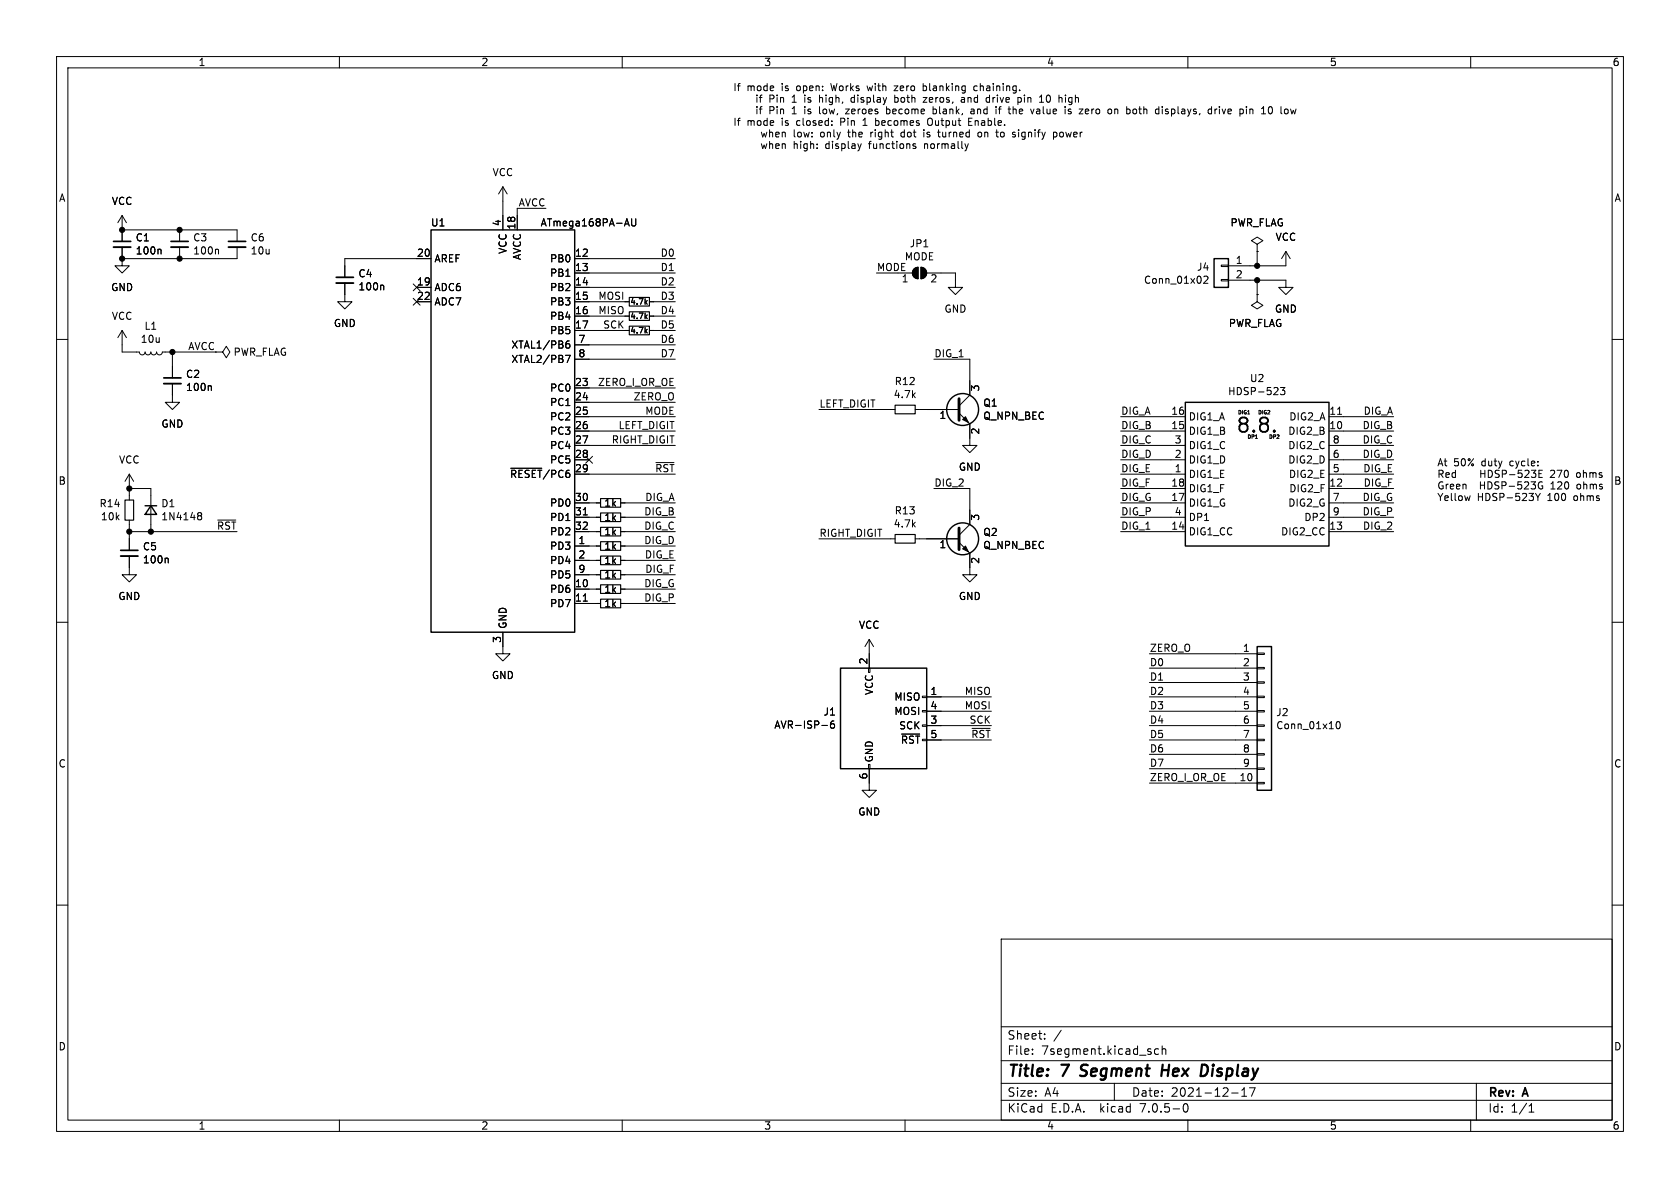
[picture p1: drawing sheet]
<svg xmlns="http://www.w3.org/2000/svg" width="297mm" height="210mm" viewBox="0 0 297 210" stroke-linecap="round" stroke-linejoin="round" font-family="sans-serif">
<g fill="none" stroke="#000" stroke-width=".18">
<path d="M10 10h277v190h-277zM12 12h273v186h-273zM60 10v2M110 10v2M142.3 18.9v.1M144.9 16.8v1.3M144.9 18.9v1l.2 .2M145.1 17.2l-.2 .2M149.5 19.3h.6l-.6 .8h.6M150.9 17.2l-.3 .1-.2 .2 .1 .5 .4 .1M156.7 18.9v1.2M157.1 19.3h-.4"/>
<path d="M158.2 18l.3 .1M158.2 16.8v1.3M158.5 17.2l-.3 .1M160 10v2M163.2 17.2h.7l-.7 .9h.7M165 19.3h.4M165 18.9v1.2M170 17.3h.5v.8M170.5 17.5l-.4 .1-.2 .2 .2 .3 .4-.1M171.7 19.3h.5v.8M172.2 19.6h-.4l-.2 .2 .2 .3h.4M172.4 15.2l-.2 .2v.4l.2 .2"/>
<path d="M174.5 17.3h.4M174.5 18h.4M174.9 16.8v1.3M176.5 19.3h.5M176.9 18.9l-.2 .1v1.1M179.1 18.9v1.2M179.2 19.3l-.1 .1M180 17.3l.3-.1 .3 .3-.2 .5h-.4M182.8 19.3l-.3 .8M183.8 18.1h.7M188.4 16.8v.1M189.3 19.3h-.3l-.2 .2 .1 .1 .4 .2v.3h-.5"/>
<path d="M192.3 19.3h-.2l-.2 .2v.6h.4M192.5 19.6l-.6 .1M197.1 19.3v.8M197.3 19.3l-.2 .1M200.3 19.9l.1 .2h.3M200.7 19.3h-.3l-.1 .2M205.5 18.9v.1M205.5 19.3v.8M210 10v2M213.7 19.3h.5M214.2 18.9v1.2M214.8 19.3v.8"/>
<path d="M215.2 19.3l-.4 .2M220.4 18.9v.1M220.4 19.3v.8M221 19.3v.8M221.1 19.3l-.1 .1M224.4 18.9h.1a.68 .68 0 0 1 .5 .6 .68 .68 0 0 1-.5 .6h-.1M228.2 19.3l.2 .8 .2-.6M260 10v2M21.6 38.1l-.8 1.3M21.6 38.1v4.6M21.6 38.1l.8 1.3M88.9 33v7.6"/>
<path d="M88.9 33l-.8 1.3M88.9 33l.8 1.3M96.5 36.8h-5.1v3.8M110.5 39.6h.6M110.8 38.7l.4 1.2M111.7 38.7v1l.2 .2h.4l.1-.2v-1M134.6 23.4l.2 .8 .3-.6 .2 .6 .3-.8M134.6 25.4l.2 .9 .3-.6 .2 .6 .3-.9M136.1 22.9v1.3M136.1 25v1.3M136.1 23.5l.1-.1h.3l.1 .8M136.1 25.5l.1-.1 .3 .1 .1 .8"/>
<path d="M137.1 23.8l.6-.1v-.3h-.4l-.2 .1 .1 .7h.5M137.1 25.8l.6-.1v-.2l-.4-.1-.2 .2 .1 .6h.5M138.3 23.5l.2-.1h.3v.8M138.3 23.4v.8M138.3 25.4v.9M138.3 25.5l.2-.1 .3 .1v.8M144.5 26.1v.2M144.5 25.5v.1M147.1 22v.2M147.1 21.4v.1M152.3 25.4l-.3 .9M156.7 20.1h.4"/>
<path d="M161.9 25.5l-.3-.1-.2 .2 .1 .2 .4 .1v.3h-.5M165 20.1h.4M165.7 23.4h.5M170.6 25.4l.3 .9M170.9 26.3l-.1 .3M171.2 25.4l-.3 .9M171.2 21.5h.5M171.9 20.9h-.7v1.3h.7M173 23.4l-.1 .2 .1 .6M176 23.4h.5M176.2 22.9v1.1l.2 .2M179 24.2h.5"/>
<path d="M179.5 23.4h-.3l-.2 .1v.2l.5 .1M186.2 23.4h.5M186.2 24.2h.5M186.2 23.4v1.2M213.7 20.1h.5M10 60h2M21.6 45.7v1.3h1.3l-1.3 1.3-1.3-1.3h1.3M21.6 58.4v3.8h3l.2 .4 .3 .1 .4-.1 .2-.4 .1 .4 .3 .1 .4-.1 .2-.4 .1 .4 .4 .1 .3-.1 .2-.4 .1 .4 .4 .1 .3-.1 .2-.4h10.7l.6-1 .6 1-.6 1-.6-1M21.6 43.7v2M21.6 40.6h20.3v2.1M21.6 58.4l-.8 1.3M21.6 58.4l.8 1.3"/>
<path d="M28.3 44.1l.2 .1v.7M31.7 40.6v2.1M31.7 43.7v2M38.5 44.1l.1 .1v.7M41.9 43.7v2h-20.3M61 50v3.3h1.2l-1.2 1.3-1.3-1.3h1.3M67.7 50.4l.1 .2v.7M73.1 50.2l1.2 1.2M73.1 52.7l1.2 1.2M73.7 50.8h2.5M73.7 53.3h2.5M74.3 50.2l-1.2 1.2"/>
<path d="M74.3 52.7l-1.2 1.2M76.2 45.7h-15.2v3.3M101.6 48.3h17.8M101.6 58.4h9.7M101.6 45.7h17.8M101.6 50.8h17.8M101.6 53.3h9.7M101.6 55.9h9.7M114.8 58.4h4.6M114.8 53.3h4.6M114.8 55.9h4.6M154.9 48.3h6.4"/>
<path d="M161.6 47.5l.7-.3v2.1a1.02 1.02 0 0 1-.9-.7 1.02 1.02 0 0 1 .2-1.1zM162.8 47.2a1.02 1.02 0 0 1 1 1.1 1.02 1.02 0 0 1-1 1zM163.8 48.3h5.1v2.5h1.3l-1.3 1.3-1.3-1.3h1.3M212.8 48.9l.5-.1 .3 .4-.8 .9h.8M215.9 49.4h1.3v.3h-1.3zM215.9 46.9h1.3v.2h-1.3zM217.2 49.5h10.1v1.3h1.3l-1.3 1.3-1.2-1.3h1.2M222.2 43.2l1.1-.7-1.1-.6-1 .6 1 .7v1.3M222.2 44.5h.1M222.2 52.1v1.2l1.1 .7-1.1 .6-1-.6 1-.7M222.2 52.1h.1M222.2 44.5v2.5"/>
<path d="M222.2 49.5v2.6M227.3 44.5v2.5h-10.1M227.3 44.5l-.7 1.2M227.3 44.5l.8 1.2M285 60h2M30.5 67.8v3.3h1.2l-1.2 1.3-1.3-1.3h1.3M30.5 62.2v4.6M37.2 68.2l.2 .2v.6M100 62.8h.8l-.5 1.3M100.1 60.8h.4l.2 .2-.1 .5h-.5M100.6 60.3h-.3l-.2 .3M101.6 76.2h17.8"/>
<path d="M101.6 73.7h17.8M101.6 78.7h17.8M101.6 68.6h17.8M101.6 71.1h17.8M101.6 61h17.8M101.6 63.5h17.8M144.8 72.4h13.4M161.8 72.4h7.7M165.1 63.5h6.3v6.4l-1.9 1.9M169.5 73l1.9 1.9v3.8h1.3l-1.3 1.3-1.2-1.3h1.2M198.1 76.2h11.4M198.1 73.7h11.4"/>
<path d="M198.1 78.7h11.4M226.4 68.5h.7l-.4 .5 .4 .1v.5l-.2 .2-.5-.2M234.9 76.2h11.5M234.9 73.7h11.5M234.9 78.7h11.5M236.5 73.2h.7M22.9 98.3v3.3h1.2l-1.2 1.3-1.3-1.3h1.3M22.9 83.8v4.6M22.9 91.9v5.4M22.9 83.8l-.8 1.3M22.9 83.8l.7 1.3M22.9 86.4h3.8v7.6"/>
<path d="M22.9 94h19M29.6 98.7l.1 .1v.7M35.2 90.6h.2l.3 .3-.3 .3M35.2 91.2h.2M35.4 91.2l.3 .2v.3l-.2 .1-.3 .1M38.5 91.9h3.2M90.3 82.8h5.5M101.6 91.4h4.6M101.6 94h4.6M101.6 96.5h4.6M101.6 83.8h17.8M101.6 88.9h4.6"/>
<path d="M101.6 81.3h2.5M101.6 99.1h4.6M103.1 91h.7M103.5 80.7l1.2 1.2M104.7 80.7l-1.2 1.2M109.7 91.4h9.7M109.7 94h9.7M109.7 96.5h9.7M109.7 88.9h9.7M109.7 99.1h9.7M116 81.8h3.2M144.8 95.3h13.4"/>
<path d="M161.8 95.3h7.7M165.1 86.4h6.3v6.3l-1.9 1.9M169.5 95.9l1.9 1.9v3.8h1.3l-1.3 1.3-1.2-1.3h1.2M198.1 91.4h11.4M198.1 94h11.4M198.1 83.8h11.4M198.1 86.4h11.4M198.1 88.9h11.4M198.1 81.3h11.4M234.9 91.4h11.5M234.9 94h11.5M234.9 83.8h11.5"/>
<path d="M234.9 86.4h11.5M234.9 88.9h11.5M234.9 81.3h11.5M259.9 87.6l-.2 .9M271.5 87.2l.4 .7M271.9 87.9v.6M272.1 83.7h.4M272.3 87.2l-.4 .7M272.7 83.1h-.6v1.3h.6M272.7 85.2a.59 .59 0 0 0-.8 .6 .59 .59 0 0 0 .8 .6v-.5h-.2M10 110h2M88.9 111.8v3.8h1.3l-1.3 1.2-1.3-1.2h1.3"/>
<path d="M101.6 104.1h4.6M101.6 106.7h4.6M101.6 101.6h4.6M103.1 106.3h.7M109.7 104.1h9.7M109.7 106.7h9.7M109.7 101.6h9.7M153.5 118.1h.3v.8h-.3zM153.7 113v5.1M153.7 113l-.8 1.3M153.7 113l.7 1.3M203.2 115.6h19"/>
<path d="M203.2 118.1h19M222.2 118h1.3v.2h-1.3zM222.2 115.4h1.3v.3h-1.3zM285 110h2M145.3 128.2h1M147.4 127.5h-.3a.86 .86 0 0 0 0 1.2l.4-.1v-.4l-.2-.3-.4 .1-.1 .2M153.5 135.1h.3v.8h-.3zM153.7 135.9v3.8h1.2l-1.2 1.3-1.3-1.3h1.3M159.4 129.8h3.2M163.1 128.1h.7v.3h-.7zM163.1 125.6h.7v.3h-.7zM163.1 123.1h.7v.2h-.7z"/>
<path d="M163.8 123.2h11.5M163.8 128.3h11.5M163.8 125.7h11.5M163.8 130.8h11.5M171.8 128.8h3.2M203.2 123.2h19M203.2 128.3h19M203.2 125.7h19M203.2 130.8h19M203.2 138.4h19M203.2 120.7h19M203.2 133.4h19"/>
<path d="M203.2 135.9h19M222.2 138.3h1.3v.3h-1.3zM222.2 135.8h1.3v.2h-1.3zM222.2 133.2h1.3v.3h-1.3zM222.2 130.7h1.3v.2h-1.3zM222.2 128.1h1.3v.3h-1.3zM222.2 125.6h1.3v.3h-1.3zM222.2 123.1h1.3v.2h-1.3zM222.2 120.5h1.3v.3h-1.3zM236.3 127.7l.2-.1a.68 .68 0 0 1 .4 .6 .68 .68 0 0 1-.4 .6l-.2-.1-.1-.4zM10 160h2M285 160h2"/>
<path d="M177 166h108v32h-108zM60 198v2M110 198v2M160 198v2M177 194.5h108M177 191.5h108M177 187.5h108M177 181.5h108M182.5 186.3v.1M182.5 185.5v.1M184.7 183.6v.1M184.7 182.8v.1"/>
<path d="M187.6 182.1l-1.3 2M197 191.5v3M204.8 185.5l-.4-.1-.3 .3v.4l.1 .2h.6M205.5 185.5l.2-.1 .3 .1 .1 .9M205.5 184.9v1.5M209.3 195.2l.2-.1a.81 .81 0 0 1 .6 .6 .81 .81 0 0 1-.3 .8l-.1 .1a.81 .81 0 0 1-.4-1.4zM210 198v2M217.7 193.2h1.2M219.5 193.8h.9M219.5 192.7l.5-.4v1.5M221.9 192.3l-.7 1.5M260 198v2"/>
<path d="M261 191.5v6.5M270.3 196.6h.9M270.3 195.5l.4-.4v1.5"/>
</g>
<path d="M205.4 189.2h1.2M205.6 188.2l-.3 2M212.5 188.2l.8 .1M213.2 189.9l-.5 .3h-.4" fill="none" stroke="#000" stroke-width=".4"/>
<path d="M20.1 43.7h3M30.2 43.7h3.1M40.4 43.7h3M59.4 50h3.1M29 67.8h3M21.3 98.3h3.1" fill="none" stroke="#000" stroke-width=".33"/>
<path d="M20.1 42.7h3M30.2 42.7h3.1M40.4 42.7h3M59.4 49h3.1M29 66.8h3M21.3 97.3h3.1" fill="none" stroke="#000" stroke-width=".3"/>
<g fill="none" stroke="#000" stroke-width=".25">
<path d="M76.2 40.6h25.4v71.2h-25.4zM214.6 45.7h2.6v5.1h-2.6zM209.5 71.1h25.4v25.4h-25.4zM25.7 89.4h2M26.7 89.4l1 1.5h-2zM148.6 118.1h15.2v17.8h-15.2zM222.2 114.3h2.6v25.4h-2.6z"/>
<circle cx="170.2" cy="72.4" r="2.82"/>
<circle cx="170.2" cy="95.2" r="2.82"/>
</g>
<g fill="#000" stroke="#000" stroke-width=".18">
<path d="M161.6 47.5l.7-.3v2.1a1.02 1.02 0 0 1-.9-.7 1.02 1.02 0 0 1 .2-1.1zM162.8 47.2a1.02 1.02 0 0 1 1 1.1 1.02 1.02 0 0 1-1 1zM170.7 73.7l.5 1-1-.5zM170.2 97l.5-.5 .5 1z"/>
<circle cx="21.6" cy="40.6" r=".46"/>
<circle cx="21.6" cy="45.7" r=".46"/>
<circle cx="31.7" cy="40.6" r=".46"/>
<circle cx="31.7" cy="45.7" r=".46"/>
<circle cx="222.2" cy="47" r=".46"/>
<circle cx="222.2" cy="49.5" r=".46"/>
<circle cx="30.5" cy="62.2" r=".46"/>
<circle cx="22.9" cy="86.4" r=".46"/>
<circle cx="22.9" cy="94" r=".46"/>
<circle cx="26.7" cy="94" r=".46"/>
</g>
<g fill="none" stroke="#000" stroke-width=".2">
<path d="M111.3 57.7h3.5v1.5h-3.5zM111.3 55.1h3.5v1.5h-3.5zM111.3 52.6h3.5v1.5h-3.5zM158.2 71.6h3.6v1.6h-3.6zM22.1 88.4h1.5v3.5h-1.5zM106.2 90.7h3.5v1.5h-3.5zM106.2 93.2h3.5v1.5h-3.5zM106.2 95.8h3.5v1.5h-3.5zM106.2 88.1h3.5v1.6h-3.5zM106.2 98.3h3.5v1.5h-3.5zM158.2 94.5h3.6v1.5h-3.6zM106.2 103.4h3.5v1.5h-3.5z"/>
<path d="M106.2 100.8h3.5v1.6h-3.5zM106.2 105.9h3.5v1.5h-3.5z"/>
</g>
<path d="M169.5 70.5v3.8M169.5 93.3v3.9" fill="none" stroke="#000" stroke-width=".51"/>
<path d="M225.3 76.1l.1 .1-.1 .1" fill="none" stroke="#000" stroke-width=".32"/>
<text font-size="3.5" x="218.5" y="76.9">8.8.</text>
<g font-size="2.8">
<text x="178" y="190.8">Title:</text>
<text x="187.5" y="190.8">7</text>
<text x="191.5" y="190.8">Segment</text>
<text x="206.4" y="190.8">Hex</text>
<text x="213.9" y="190.8">Display</text>
</g>
<g font-size="2.1">
<text x="178" y="183.9">Sheet:</text>
<text x="178" y="186.6">File:</text>
<text x="184" y="186.6">7segment.kicad_sch</text>
<text x="178" y="196.8">KiCad</text>
<text x="178" y="194">Size:</text>
<text x="184.6" y="194">A4</text>
<text x="185.7" y="196.8">E.D.A.</text>
<text x="194.4" y="196.8">kicad</text>
<text x="200" y="194">Date:</text>
<text x="201.5" y="196.8">7.0.5-0</text>
<text x="206.9" y="194">2021-12-17</text>
<text x="263" y="194.2">Rev:</text>
<text x="263" y="196.8">Id:</text>
<text x="267" y="196.8">1/1</text>
<text x="269.2" y="194.2">A</text>
</g>
<g font-size="1.8">
<text x="35" y="11.8">1</text>
<text x="85" y="11.8">2</text>
<text x="135" y="11.8">3</text>
<text x="185" y="11.8">4</text>
<text x="235" y="11.8">5</text>
<text x="285" y="11.8">6</text>
<text x="129.5" y="16.2">If</text>
<text x="132" y="16.2">mode</text>
<text x="138.1" y="16.2">is</text>
<text x="140.9" y="16.2">open:</text>
<text x="147.1" y="16.2">Works</text>
<text x="153.6" y="16.2">with</text>
<text x="158.5" y="16.2">zero</text>
<text x="163.7" y="16.2">blanking</text>
<text x="172.8" y="16.2">chaining.</text>
<text x="129.5" y="22.3">If</text>
<text x="132" y="22.3">mode</text>
<text x="133.9" y="18.2">if</text>
<text x="133.9" y="20.3">if</text>
<text x="136.3" y="18.2">Pin</text>
<text x="136.3" y="20.3">Pin</text>
<text x="138.1" y="22.3">is</text>
<text x="140.5" y="18.2">1</text>
<text x="140.5" y="20.3">1</text>
<text x="140.9" y="22.3">closed:</text>
<text x="142.8" y="18.2">is</text>
<text x="142.8" y="20.3">is</text>
<text x="145.5" y="18.2">high,</text>
<text x="145.5" y="20.3">low,</text>
<text x="148.7" y="22.3">Pin</text>
<text x="150.3" y="20.3">zeroes</text>
<text x="151.2" y="18.2">display</text>
<text x="152.9" y="22.3">1</text>
<text x="155.2" y="22.3">becomes</text>
<text x="157.6" y="20.3">become</text>
<text x="159.1" y="18.2">both</text>
<text x="164.3" y="18.2">zeros,</text>
<text x="164.5" y="22.3">Output</text>
<text x="166" y="20.3">blank,</text>
<text x="171.1" y="18.2">and</text>
<text x="171.9" y="22.3">Enable.</text>
<text x="172.8" y="20.3">and</text>
<text x="175.6" y="18.2">drive</text>
<text x="177.3" y="20.3">if</text>
<text x="179.8" y="20.3">the</text>
<text x="181.3" y="18.2">pin</text>
<text x="183.8" y="20.3">value</text>
<text x="185.3" y="18.2">10</text>
<text x="188.8" y="18.2">high</text>
<text x="189.9" y="20.3">is</text>
<text x="192.7" y="20.3">zero</text>
<text x="197.8" y="20.3">on</text>
<text x="201.2" y="20.3">both</text>
<text x="206.5" y="20.3">displays,</text>
<text x="215.9" y="20.3">drive</text>
<text x="221.6" y="20.3">pin</text>
<text x="225.6" y="20.3">10</text>
<text x="229.1" y="20.3">low</text>
<text x="140.1" y="24.4">low:</text>
<text x="140.1" y="26.4">high:</text>
<text x="145" y="24.4">only</text>
<text x="145.9" y="26.4">display</text>
<text x="150" y="24.4">the</text>
<text x="153.7" y="26.4">functions</text>
<text x="154.1" y="24.4">right</text>
<text x="159.6" y="24.4">dot</text>
<text x="163.6" y="26.4">normally</text>
<text x="163.7" y="24.4">is</text>
<text x="166.4" y="24.4">turned</text>
<text x="173.6" y="24.4">on</text>
<text x="176.9" y="24.4">to</text>
<text x="179.9" y="24.4">signify</text>
<text x="187.2" y="24.4">power</text>
<text x="10.4" y="35.8">A</text>
<text x="87" y="31.3">VCC</text>
<text x="285.4" y="35.8">A</text>
<text x="19.7" y="36.4">VCC</text>
<text x="76.1" y="40.2">U1</text>
<text x="88.6" y="40" transform="rotate(-90 88.6 40)">4</text>
<text x="91.2" y="40.6" transform="rotate(-90 91.2 40.6)">18</text>
<text x="91.7" y="36.6">AVCC</text>
<text x="95.5" y="40.2">ATmega168PA-AU</text>
<text x="217.5" y="40.2">PWR_FLAG</text>
<text x="23.9" y="42.8">C1</text>
<text x="23.9" y="45.1">100n</text>
<text x="34.1" y="42.8">C3</text>
<text x="34.1" y="45.1">100n</text>
<text x="44.3" y="42.8">C6</text>
<text x="44.3" y="45.1">10u</text>
<text x="73.7" y="45.5">20</text>
<text x="76.7" y="46.5">AREF</text>
<text x="89.7" y="44.9" transform="rotate(-90 89.7 44.9)">VCC</text>
<text x="92.3" y="46" transform="rotate(-90 92.3 46)">AVCC</text>
<text x="97.2" y="46.5">PB0</text>
<text x="101.6" y="45.5">12</text>
<text x="116.8" y="48">D1</text>
<text x="116.8" y="45.5">D0</text>
<text x="154.9" y="48">MODE</text>
<text x="159.9" y="46.2">MODE</text>
<text x="160.8" y="43.9">JP1</text>
<text x="218.4" y="46.7">1</text>
<text x="225.5" y="42.7">VCC</text>
<text x="19.6" y="51.6">GND</text>
<text x="63.3" y="49.2">C4</text>
<text x="63.3" y="51.5">100n</text>
<text x="73.7" y="50.5">19</text>
<text x="73.7" y="53.1">22</text>
<text x="76.7" y="51.6">ADC6</text>
<text x="97.2" y="49.1">PB1</text>
<text x="97.2" y="51.6">PB2</text>
<text x="101.6" y="48">13</text>
<text x="101.6" y="50.5">14</text>
<text x="101.6" y="53.1">15</text>
<text x="105.8" y="53.1">MOSI</text>
<text x="116.8" y="50.5">D2</text>
<text x="116.8" y="53.1">D3</text>
<text x="159.4" y="50.2">1</text>
<text x="164.4" y="50.2">2</text>
<text x="202.2" y="50.3">Conn_01x02</text>
<text x="211.6" y="48">J4</text>
<text x="218.4" y="49.3">2</text>
<text x="19.7" y="56.7">VCC</text>
<text x="25.5" y="58.5">L1</text>
<text x="59" y="58">GND</text>
<text x="76.7" y="54.2">ADC7</text>
<text x="97.2" y="54.2">PB3</text>
<text x="97.2" y="56.7">PB4</text>
<text x="97.2" y="59.2">PB5</text>
<text x="101.6" y="55.6">16</text>
<text x="101.6" y="58.2">17</text>
<text x="105.8" y="55.6">MISO</text>
<text x="106.6" y="58.2">SCK</text>
<text x="116.8" y="55.6">D4</text>
<text x="116.8" y="58.2">D5</text>
<text x="166.9" y="55.4">GND</text>
<text x="217.2" y="58">PWR_FLAG</text>
<text x="225.3" y="55.4">GND</text>
<text x="24.8" y="60.8">10u</text>
<text x="33.3" y="62">AVCC</text>
<text x="41.2" y="63.1">PWR_FLAG</text>
<text x="90.4" y="61.8">XTAL1/PB6</text>
<text x="90.4" y="64.3">XTAL2/PB7</text>
<text x="102.2" y="60.7">7</text>
<text x="102.2" y="63.2">8</text>
<text x="116.8" y="63.2">D7</text>
<text x="116.8" y="60.7">D6</text>
<text x="165.1" y="63.2">DIG_1</text>
<text x="32.8" y="67">C2</text>
<text x="32.8" y="69.3">100n</text>
<text x="97.2" y="69.4">PC0</text>
<text x="97.2" y="71.9">PC1</text>
<text x="101.6" y="68.3">23</text>
<text x="101.6" y="70.9">24</text>
<text x="105.7" y="68.3">ZERO_I_OR_OE</text>
<text x="112" y="70.9">ZERO_O</text>
<text x="157.9" y="70.5">4.7k</text>
<text x="158.1" y="68.2">R12</text>
<text x="173.4" y="69.2" transform="rotate(-90 173.4 69.2)">3</text>
<text x="217" y="70">HDSP-523</text>
<text x="220.9" y="67.7">U2</text>
<text x="28.5" y="75.8">GND</text>
<text x="97.2" y="74.5">PC2</text>
<text x="97.2" y="77">PC3</text>
<text x="101.6" y="73.4">25</text>
<text x="101.6" y="75.9">26</text>
<text x="109.3" y="75.9">LEFT_DIGIT</text>
<text x="114.1" y="73.4">MODE</text>
<text x="144.8" y="72.1">LEFT_DIGIT</text>
<text x="166" y="74.3">1</text>
<text x="173.4" y="76.9" transform="rotate(-90 173.4 76.9)">2</text>
<text x="173.8" y="72">Q1</text>
<text x="173.8" y="74.4">Q_NPN_BEC</text>
<text x="198.1" y="75.9">DIG_B</text>
<text x="198.1" y="73.4">DIG_A</text>
<text x="207" y="75.9">15</text>
<text x="207" y="73.4">16</text>
<text x="210.1" y="77">DIG1_B</text>
<text x="210.1" y="74.5">DIG1_A</text>
<text x="227.7" y="77">DIG2_B</text>
<text x="227.9" y="74.5">DIG2_A</text>
<text x="234.9" y="75.9">10</text>
<text x="234.9" y="73.4">11</text>
<text x="240.9" y="75.9">DIG_B</text>
<text x="241.1" y="73.4">DIG_A</text>
<text x="21" y="82.1">VCC</text>
<text x="97.2" y="79.6">PC4</text>
<text x="97.2" y="82.1">PC5</text>
<text x="101.6" y="78.5">27</text>
<text x="101.6" y="81">28</text>
<text x="101.6" y="83.6">29</text>
<text x="108.1" y="78.5">RIGHT_DIGIT</text>
<text x="115.8" y="83.6">~{RST}</text>
<text x="169.5" y="83.4">GND</text>
<text x="198.1" y="83.6">DIG_E</text>
<text x="198.1" y="78.5">DIG_C</text>
<text x="198.1" y="81">DIG_D</text>
<text x="207.6" y="83.6">1</text>
<text x="207.6" y="81">2</text>
<text x="207.6" y="78.5">3</text>
<text x="210.1" y="82.1">DIG1_D</text>
<text x="210.1" y="79.6">DIG1_C</text>
<text x="227.7" y="82.1">DIG2_D</text>
<text x="227.7" y="79.6">DIG2_C</text>
<text x="235.6" y="83.6">5</text>
<text x="235.6" y="81">6</text>
<text x="235.6" y="78.5">8</text>
<text x="240.9" y="81">DIG_D</text>
<text x="240.9" y="78.5">DIG_C</text>
<text x="241" y="83.6">DIG_E</text>
<text x="254" y="82.5">At 50%</text>
<text x="261.9" y="82.5">duty</text>
<text x="267" y="82.5">cycle:</text>
<text x="10.3" y="85.8">B</text>
<text x="17.5" y="89.8">R14</text>
<text x="28.5" y="89.8">D1</text>
<text x="90.1" y="84.6">~{RESET}/PC6</text>
<text x="97.2" y="89.7">PD0</text>
<text x="101.6" y="88.6">30</text>
<text x="106.8" y="89.7">1k</text>
<text x="114.1" y="88.6">DIG_A</text>
<text x="165.1" y="86.1">DIG_2</text>
<text x="198.1" y="86.1">DIG_F</text>
<text x="198.1" y="88.6">DIG_G</text>
<text x="207" y="88.6">17</text>
<text x="207" y="86.1">18</text>
<text x="210.1" y="84.6">DIG1_E</text>
<text x="210.1" y="89.7">DIG1_G</text>
<text x="210.1" y="87.2">DIG1_F</text>
<text x="227.7" y="89.7">DIG2_G</text>
<text x="227.8" y="84.6">DIG2_E</text>
<text x="227.9" y="87.2">DIG2_F</text>
<text x="234.9" y="86.1">12</text>
<text x="235.6" y="88.6">7</text>
<text x="240.9" y="88.6">DIG_G</text>
<text x="241.1" y="86.1">DIG_F</text>
<text x="254" y="84.6">Red</text>
<text x="254" y="86.6">Green</text>
<text x="254" y="88.7">Yellow</text>
<text x="261.1" y="88.7">HDSP-523Y</text>
<text x="261.6" y="86.6">HDSP-523G</text>
<text x="261.9" y="84.6">HDSP-523E</text>
<text x="273.5" y="88.7">100</text>
<text x="274.2" y="86.6">120</text>
<text x="274.4" y="84.6">270</text>
<text x="278.3" y="88.7">ohms</text>
<text x="278.9" y="86.6">ohms</text>
<text x="279.1" y="84.6">ohms</text>
<text x="285.3" y="85.8">B</text>
<text x="17.8" y="92.1">10k</text>
<text x="28.5" y="92.1">1N4148</text>
<text x="38.3" y="93.7">~{RST}</text>
<text x="97.2" y="92.3">PD1</text>
<text x="97.2" y="94.8">PD2</text>
<text x="101.6" y="91.2">31</text>
<text x="101.6" y="93.7">32</text>
<text x="106.8" y="92.3">1k</text>
<text x="106.8" y="94.8">1k</text>
<text x="113.9" y="91.2">DIG_B</text>
<text x="113.9" y="93.7">DIG_C</text>
<text x="144.8" y="95">RIGHT_DIGIT</text>
<text x="157.9" y="93.4">4.7k</text>
<text x="158.1" y="91.1">R13</text>
<text x="173.4" y="92.1" transform="rotate(-90 173.4 92.1)">3</text>
<text x="173.8" y="94.9">Q2</text>
<text x="198.1" y="91.2">DIG_P</text>
<text x="198.1" y="93.7">DIG_1</text>
<text x="207" y="93.7">14</text>
<text x="207.6" y="91.2">4</text>
<text x="210.1" y="94.8">DIG1_CC</text>
<text x="210.1" y="92.3">DP1</text>
<text x="226.5" y="94.8">DIG2_CC</text>
<text x="230.6" y="92.3">DP2</text>
<text x="234.9" y="93.7">13</text>
<text x="235.6" y="91.2">9</text>
<text x="240.9" y="91.2">DIG_P</text>
<text x="240.9" y="93.7">DIG_2</text>
<text x="25.2" y="97.4">C5</text>
<text x="25.2" y="99.8">100n</text>
<text x="97.2" y="97.3">PD3</text>
<text x="97.2" y="99.9">PD4</text>
<text x="102.2" y="96.3">1</text>
<text x="102.2" y="98.8">2</text>
<text x="102.2" y="101.3">9</text>
<text x="106.8" y="97.3">1k</text>
<text x="106.8" y="99.9">1k</text>
<text x="113.9" y="96.3">DIG_D</text>
<text x="114" y="98.8">DIG_E</text>
<text x="114.1" y="101.3">DIG_F</text>
<text x="166" y="97.2">1</text>
<text x="173.4" y="99.7" transform="rotate(-90 173.4 99.7)">2</text>
<text x="173.8" y="97.2">Q_NPN_BEC</text>
<text x="20.9" y="106.2">GND</text>
<text x="97.2" y="105">PD6</text>
<text x="97.2" y="107.5">PD7</text>
<text x="97.2" y="102.4">PD5</text>
<text x="101.6" y="103.9">10</text>
<text x="101.6" y="106.4">11</text>
<text x="106.8" y="105">1k</text>
<text x="106.8" y="102.4">1k</text>
<text x="106.8" y="107.5">1k</text>
<text x="113.9" y="103.9">DIG_G</text>
<text x="113.9" y="106.4">DIG_P</text>
<text x="169.5" y="106.2">GND</text>
<text x="88.6" y="113.7" transform="rotate(-90 88.6 113.7)">3</text>
<text x="89.7" y="111.3" transform="rotate(-90 89.7 111.3)">GND</text>
<text x="151.8" y="111.3">VCC</text>
<text x="153.4" y="117.5" transform="rotate(-90 153.4 117.5)">2</text>
<text x="203.2" y="117.8">D0</text>
<text x="203.2" y="115.3">ZERO_O</text>
<text x="219.7" y="115.3">1</text>
<text x="219.7" y="117.9">2</text>
<text x="86.9" y="120.2">GND</text>
<text x="154.5" y="122.9" transform="rotate(-90 154.5 122.9)">VCC</text>
<text x="158.1" y="124">MISO</text>
<text x="164.4" y="122.9">1</text>
<text x="164.4" y="125.5">4</text>
<text x="170.5" y="125.5">MOSI</text>
<text x="170.5" y="122.9">MISO</text>
<text x="203.2" y="125.5">D3</text>
<text x="203.2" y="122.9">D2</text>
<text x="203.2" y="120.4">D1</text>
<text x="219.7" y="120.4">3</text>
<text x="219.7" y="122.9">4</text>
<text x="219.7" y="125.5">5</text>
<text x="136.8" y="129">AVR-ISP-6</text>
<text x="145.5" y="126.7">J1</text>
<text x="158.1" y="126.6">MOSI</text>
<text x="158.9" y="129.1">SCK</text>
<text x="159.2" y="131.6">~{RST}</text>
<text x="164.4" y="128">3</text>
<text x="164.4" y="130.6">5</text>
<text x="171.4" y="128">SCK</text>
<text x="171.7" y="130.5">~{RST}</text>
<text x="203.2" y="130.5">D5</text>
<text x="203.2" y="128">D4</text>
<text x="219.7" y="128">6</text>
<text x="219.7" y="130.6">7</text>
<text x="225.6" y="126.8">J2</text>
<text x="225.6" y="129.1">Conn_01x10</text>
<text x="10.3" y="135.8">C</text>
<text x="153.4" y="137.8" transform="rotate(-90 153.4 137.8)">6</text>
<text x="154.5" y="134.9" transform="rotate(-90 154.5 134.9)">GND</text>
<text x="203.2" y="135.6">D7</text>
<text x="203.2" y="133.1">D6</text>
<text x="219.7" y="133.1">8</text>
<text x="219.7" y="135.6">9</text>
<text x="285.3" y="135.8">C</text>
<text x="203.2" y="138.2">ZERO_I_OR_OE</text>
<text x="219.1" y="138.2">10</text>
<text x="151.7" y="144.3">GND</text>
<text x="10.3" y="185.8">D</text>
<text x="285.3" y="185.8">D</text>
<text x="35" y="199.8">1</text>
<text x="85" y="199.8">2</text>
<text x="135" y="199.8">3</text>
<text x="185" y="199.8">4</text>
<text x="235" y="199.8">5</text>
<text x="285" y="199.8">6</text>
</g>
<g font-size="1.4">
<text x="111.4" y="59.1">4.7k</text>
<text x="111.4" y="56.6">4.7k</text>
<text x="111.4" y="54">4.7k</text>
</g>
<g font-size=".9">
<text x="218.7" y="73.4">DIG1</text>
<text x="220.4" y="77.7">DP1</text>
<text x="222.3" y="73.4">DIG2</text>
<text x="224.2" y="77.7">DP2</text>
</g>
</svg>
